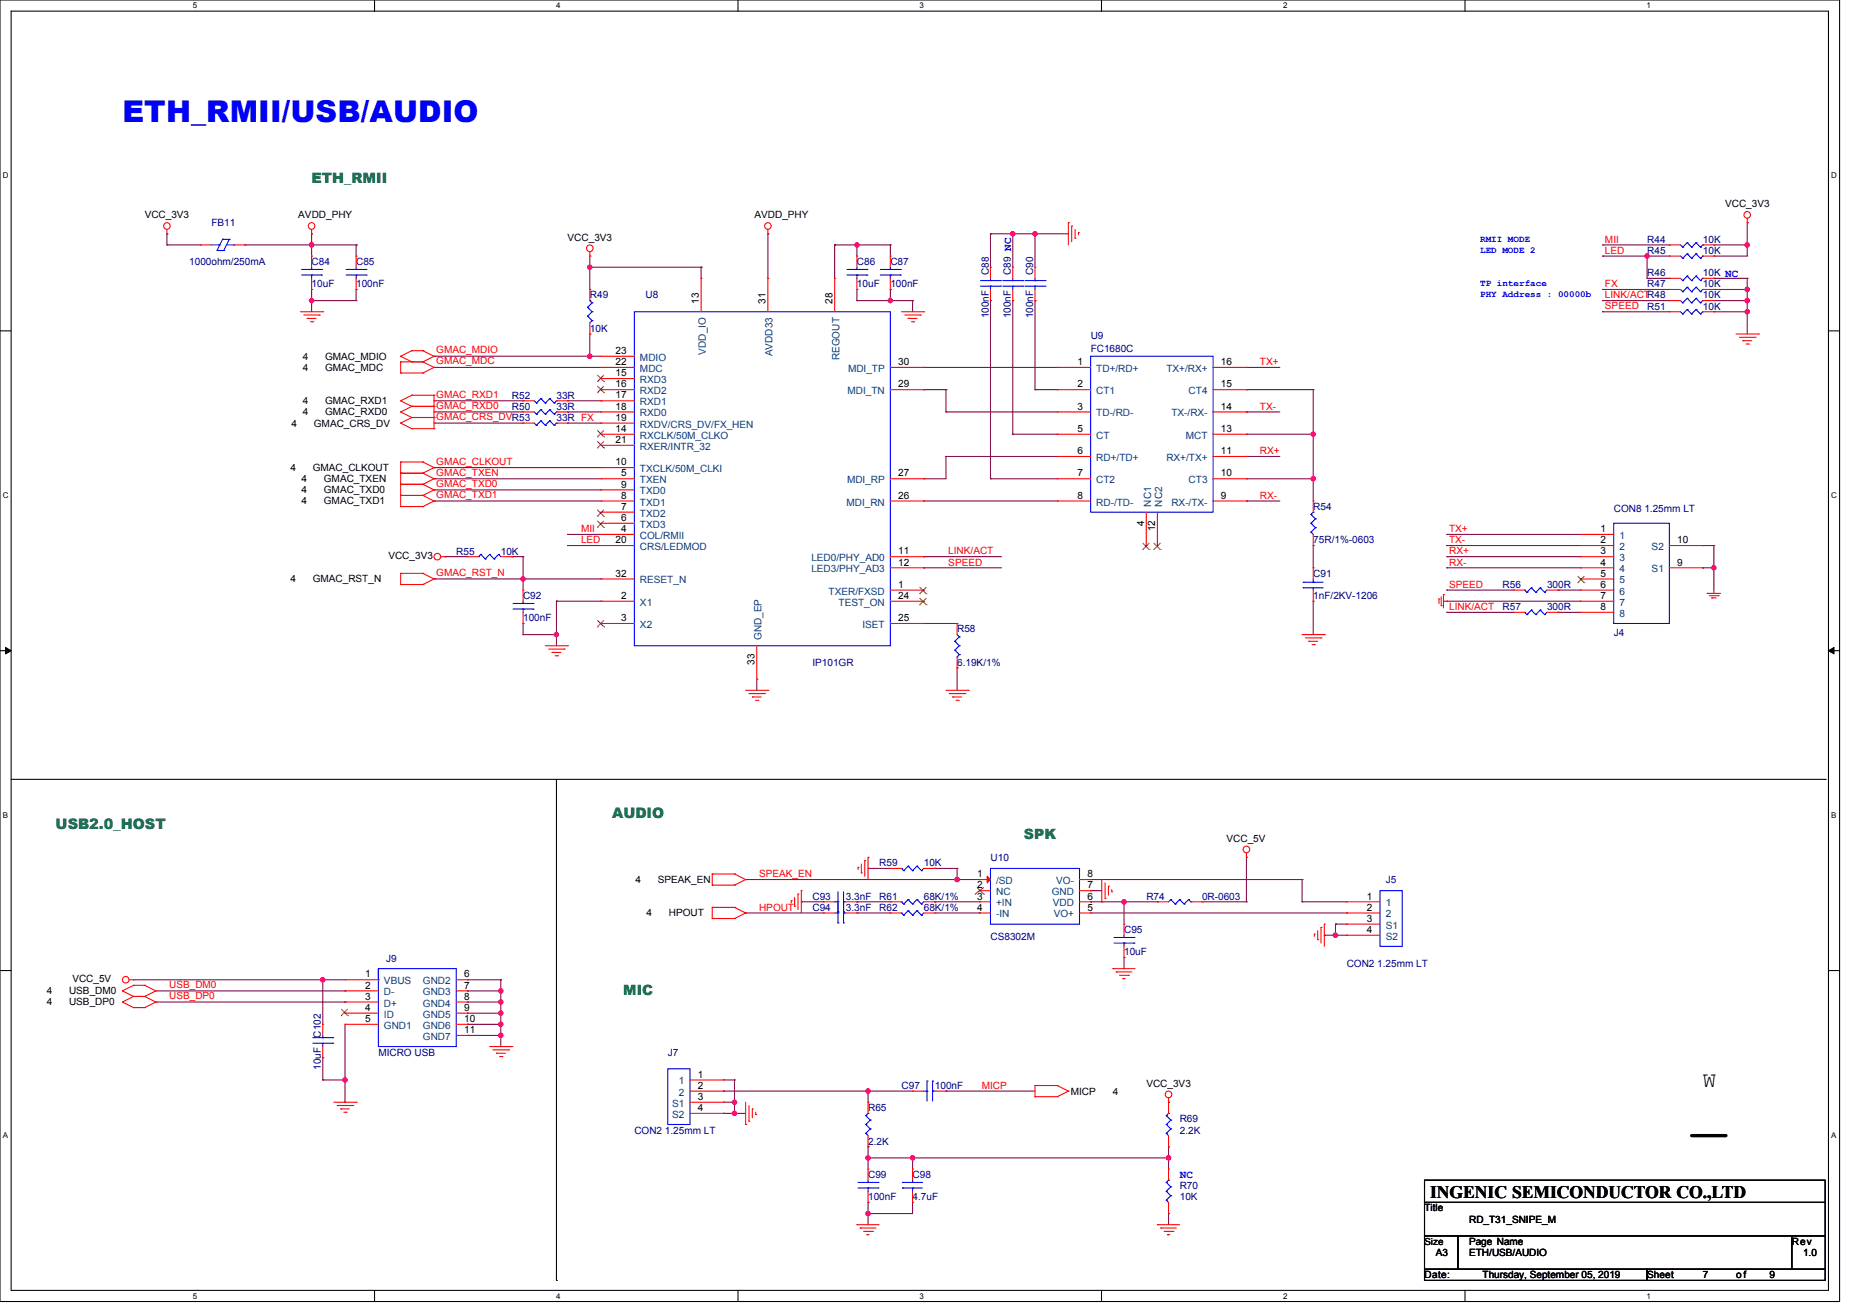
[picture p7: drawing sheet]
<svg xmlns="http://www.w3.org/2000/svg" width="297mm" height="210mm" viewBox="0 0 297 210" stroke-linecap="round" stroke-linejoin="round" font-family="sans-serif">
<path d="M0 0h293.9v207.8h-293.9zM1.8 1.8h290.3v204.3h-290.3z" fill="none" stroke="#000" stroke-width=".17"/>
<g fill="#fff">
<path d="M30.8 .2h.7v1.4h-.7z"/>
<path d="M30.8 206.2h.7v1.5h-.7z"/>
</g>
<path d="M59.8 0v1.8M59.8 206.1v1.7" fill="none" stroke="#000" stroke-width=".17"/>
<g fill="#fff">
<path d="M88.9 .2h.7v1.4h-.7z"/>
<path d="M88.9 206.2h.7v1.5h-.7z"/>
</g>
<path d="M117.9 0v1.8M117.9 206.1v1.7" fill="none" stroke="#000" stroke-width=".17"/>
<g fill="#fff">
<path d="M146.9 .2h.7v1.4h-.7z"/>
<path d="M146.9 206.2h.7v1.5h-.7z"/>
</g>
<path d="M176 0v1.8M176 206.1v1.7" fill="none" stroke="#000" stroke-width=".17"/>
<g fill="#fff">
<path d="M205 .2h.7v1.4h-.7z"/>
<path d="M205 206.2h.7v1.5h-.7z"/>
</g>
<path d="M234.1 0v1.8M234.1 206.1v1.7" fill="none" stroke="#000" stroke-width=".17"/>
<g fill="#fff">
<path d="M263.1 .2h.7v1.4h-.7z"/>
<path d="M263.1 206.2h.7v1.5h-.7z"/>
<path d="M.4 27.3h1v1.4h-1z"/>
<path d="M292.6 27.3h.9v1.4h-.9z"/>
<path d="M.4 78.4h1v1.4h-1z"/>
<path d="M292.6 78.4h.9v1.4h-.9z"/>
</g>
<path d="M0 52.8h1.8M292.1 52.8h1.8" fill="none" stroke="#000" stroke-width=".17"/>
<g fill="#fff">
<path d="M.4 129.4h.9v1.5h-.9z"/>
<path d="M292.6 129.4h.8v1.5h-.8z"/>
</g>
<path d="M0 103.9h1.8M292.1 103.9h1.8" fill="none" stroke="#000" stroke-width=".17"/>
<path d="M.9 103.4l.9 .5-.9 .5zM292.1 103.9l.9-.5v1z" fill="#000" stroke="#000" stroke-width=".16"/>
<g fill="#fff">
<path d="M.4 180.5h.9v1.4h-.9z"/>
<path d="M292.6 180.5h.8v1.4h-.8z"/>
</g>
<g fill="none" stroke="#000" stroke-width=".17">
<path d="M1.8 124.5h289.8M88.9 124.5v80M291.6 124.5h.1M0 155h1.8M292.1 155h1.8M227.6 188.5h64v3.5h-64zM227.6 192h64v5.4h-64zM227.6 197.4h5.3v5.3h-5.3zM232.9 197.4h53.4v5.3h-53.4zM286.3 197.4h5.3v5.3h-5.3zM88.9 204.5h.1M227.6 202.7h35.5v1.8h-35.5z"/>
<path d="M263.1 202.7h28.5v1.8h-28.5z"/>
</g>
<path d="M270.3 181.4h5.3" fill="none" stroke="#000" stroke-width=".53"/>
<circle cx="275.6" cy="181.4" r=".26" fill="#000"/>
<g fill="none" stroke="#800040" stroke-width=".17">
<path d="M26.7 39.1h.1M26.7 37.3h.1M26.7 39.1h5.3M26.7 37.3v1.8M39.1 39.1h.1M39.1 39.1h17.8M49.8 39.1h.1M49.8 37.3h.1M49.8 37.3v3.6M56.9 39.1h.1M56.9 39.1v1.8M122.7 37.3h.1"/>
<path d="M122.7 37.3v7.1M133.3 39.1h.1M133.3 39.1h8.9M133.3 39.1v5.3M136.9 39.1h.1M136.9 39.1v1.8M142.2 39.1h.1M142.2 39.1v1.8M158.2 37.3h.1M158.2 37.3v5.4M158.2 37.3h12.5M161.8 37.3h.1"/>
<path d="M161.8 37.3v5.4M165.4 37.3h.1M165.4 37.3v5.4M256 39.1h.1M256 39.1h10.7M273.8 39.1h.1M273.8 39.1h5.3M279.1 39.1h.1M279.1 35.6h.1M279.1 35.6v5.3h-5.3M49.8 46.2h.1M49.8 48h.1"/>
<path d="M49.8 48h7.1M49.8 46.2v3.6M56.9 46.2h.1M56.9 48h.1M56.9 46.2v1.8M69.3 56.9h.1M69.3 58.7h.1M69.3 58.7h26.7M69.3 56.9h26.7M94.2 53.3h.1M94.2 42.7h.1M94.2 56.9h.1"/>
<path d="M94.2 40.9h.1M94.2 40.9v5.3M94.2 53.3v3.6M94.2 42.7h17.8M112 42.7h.1M112 42.7v1.7M136.9 48h.1M136.9 46.2h.1M136.9 48h8.9M136.9 46.2v1.8M142.2 46.2h.1M142.2 48h.1"/>
<path d="M142.2 46.2v1.8M145.8 48h.1M145.8 48v1.8M147.6 58.7h.1M147.6 58.7h21.3M158.2 48h.1M158.2 48v28.5M161.8 48h.1M161.8 48v21.3M165.4 48h.1M165.4 48v14.2M199.1 58.7h.1"/>
<path d="M199.1 58.7h5.4M256 46.2h.1M256 48h.1M256 49.8h.1M256 40.9h.1M256 48h10.7M256 46.2h10.7M256 49.8h10.7M256 40.9h10.7M263.1 40.9h.1M263.1 44.4h.1M263.1 44.4h3.6"/>
<path d="M263.1 40.9v3.5M273.8 46.2h.1M273.8 48h.1M273.8 49.8h.1M273.8 40.9h.1M273.8 44.4h.1M273.8 48h5.3M273.8 46.2h5.3M273.8 49.8h5.3M273.8 44.4h5.3M279.1 44.4h.1M279.1 49.8h.1"/>
<path d="M279.1 46.2h.1M279.1 48h.1M279.1 44.4v8.9M69.3 74.7h.1M69.3 65.8h.1M69.3 67.6h.1M69.3 64h.1M69.3 76.5h.1M69.3 78.2h.1M69.3 74.7h26.7M69.3 65.8h14.3M69.3 67.6h14.3"/>
<path d="M69.3 64h14.3M69.3 76.5h26.7M69.3 78.2h26.7M90.7 64h.1M90.7 65.8h.1M90.7 67.6h.1M90.7 65.8h5.3M90.7 67.6h5.3M90.7 64h5.3M147.6 62.2h.1M147.6 76.5h.1M147.6 62.2h3.5"/>
<path d="M151.1 62.2h.1M151.1 65.8h.1M151.1 72.9h.1M151.1 65.8h17.8M151.1 62.2v3.6M151.1 72.9v3.6h-3.5M151.1 72.9h17.8M158.2 76.5h.1M158.2 76.5h10.7M161.8 69.3h.1M161.8 69.3h7.1M165.4 62.2h.1"/>
<path d="M165.4 62.2h3.5M199.1 62.2h.1M199.1 76.5h.1M199.1 69.3h.1M199.1 65.8h.1M199.1 72.9h.1M199.1 62.2h10.7M199.1 65.8h5.4M199.1 76.5h10.7M199.1 69.3h10.7M199.1 72.9h5.4M209.8 62.2h.1"/>
<path d="M209.8 69.3h.1M209.8 76.5h.1M209.8 62.2v17.8M69.3 80h.1M69.3 92.5h.1M69.3 80h26.7M69.3 92.5h26.7M71.1 88.9h.1M71.1 88.9h3.6M81.8 88.9h.1M81.8 88.9h1.8M83.6 92.5h.1"/>
<path d="M83.6 99.6h.1M83.6 88.9h.1M83.6 88.9v5.3M83.6 99.6v1.7M88.9 96h.1M88.9 96h7.1M88.9 96v7.1M90.7 85.3h.1M90.7 87.1h.1M90.7 87.1h5.3M90.7 85.3h5.3M147.6 80h.1"/>
<path d="M147.6 88.9h.1M147.6 90.7h.1M147.6 99.6h.1M147.6 90.7h12.4M147.6 88.9h12.4M147.6 80h21.3M147.6 99.6h5.3M199.1 80h.1M199.1 80h5.4M209.8 87.1h.1M209.8 96h.1M209.8 87.1v3.6"/>
<path d="M209.8 96v5.3M231.1 85.3h.1M231.1 87.1h.1M231.1 88.9h.1M231.1 90.7h.1M231.1 94.2h.1M231.1 96h.1M231.1 97.8h.1M231.1 87.1h21.4M231.1 90.7h21.4M231.1 85.3h21.4M231.1 88.9h21.4"/>
<path d="M231.1 94.2h10.7M231.1 96h21.4M231.1 97.8h10.7M248.9 94.2h.1M248.9 97.8h.1M248.9 94.2h3.6M248.9 97.8h3.6M272 87.1h.1M272 90.7h.1M272 87.1h1.8M272 90.7h1.8M273.8 90.7h.1"/>
<path d="M273.8 87.1h.1M273.8 87.1v7.1M83.6 101.3h.1M83.6 101.3h5.3M88.9 101.3h.1M120.9 108.5h.1M120.9 108.5v1.7M152.9 106.7h.1M152.9 106.7v3.5M138.7 138.7h.1M138.7 138.7h3.5M149.4 138.7h.1"/>
<path d="M149.4 138.7h3.5M152.9 138.7h.1M152.9 138.7v1.8M199.1 136.9h.1M199.1 136.9v7.1M21.3 156.5h33.8M24.9 158.2h30.2M51.6 156.5h.1M51.6 156.5v7.1M55.1 158.2h.1M74.7 156.5h.1M74.7 158.2h.1"/>
<path d="M74.7 158.2h5.3M74.7 156.5h5.3M80 156.5h.1M80 158.2h.1M80 156.5v10.6M119.1 140.5h.1M119.1 145.8h.1M119.1 145.8h12.5M119.1 140.5h37.4M128 144h.1M128 144h3.6M136.9 145.8h.1"/>
<path d="M136.9 144h.1M136.9 145.8h5.3M136.9 144h5.3M149.4 144h.1M149.4 145.8h7.1M149.4 144h7.1M152.9 140.5h.1M156.5 145.8h.1M174.2 140.5h.1M174.2 142.2h.1M174.2 144h.1M174.2 145.8h40.9"/>
<path d="M174.2 140.5h33.8M174.2 142.2h1.8M174.2 144h10.7M179.6 144h.1M179.6 152.9h.1M179.6 144v3.6M179.6 152.9v1.8M184.9 144h.1M192 144h7.1M199.1 144h.1M208 140.5h.1M208 144h.1"/>
<path d="M208 144h7.1M208 140.5v3.5M211.6 149.4h.1M211.6 149.4h3.5M213.4 147.6h.1M213.4 149.4h.1M213.4 147.6v1.8M213.4 147.6h1.7M215.1 145.8h.1M24.9 160h30.2M51.6 172.5h.1M51.6 168.9h.1"/>
<path d="M51.6 168.9v3.6M51.6 172.5h3.5M55.1 160h.1M55.1 172.5h.1M55.1 176h.1M55.1 163.6v12.4M74.7 160h.1M74.7 161.8h.1M74.7 163.6h.1M74.7 165.4h.1M74.7 160h5.3M74.7 161.8h5.3"/>
<path d="M74.7 163.6h5.3M74.7 165.4h5.3M80 165.4h.1M80 160h.1M80 161.8h.1M80 163.6h.1M115.6 174.2h.1M115.6 176h.1M115.6 177.8h.1M115.6 174.2h30.2M115.6 176h1.7M115.6 177.8h3.5"/>
<path d="M115.6 172.5h1.7M117.3 177.8h.1M117.3 176h.1M117.3 172.5h.1M117.3 172.5v5.3M138.7 174.2h.1M138.7 174.2v1.8M151.1 174.2h.1M151.1 174.2h14.3M138.7 183.1h.1M138.7 192h.1M138.7 193.8h.1"/>
<path d="M138.7 184.9h.1M138.7 183.1v3.6M138.7 192v3.6M138.7 184.9h48M145.8 192h.1M145.8 184.9h.1M145.8 184.9v1.8M145.8 192v1.8h-7.1M186.7 193.8h.1M186.7 183.1h.1M186.7 184.9h.1M186.7 183.1v3.6"/>
<path d="M186.7 193.8v1.8"/>
</g>
<g fill="#f0f" stroke="#f0f" stroke-width=".17">
<circle cx="273.8" cy="90.7" r=".35"/>
<circle cx="136.9" cy="39.1" r=".35"/>
<circle cx="142.2" cy="48" r=".35"/>
<circle cx="94.2" cy="56.9" r=".35"/>
<circle cx="165.3" cy="37.3" r=".35"/>
<circle cx="94.2" cy="42.7" r=".35"/>
<circle cx="161.8" cy="37.3" r=".35"/>
<circle cx="49.8" cy="39.1" r=".35"/>
<circle cx="49.8" cy="48" r=".35"/>
<circle cx="83.6" cy="92.5" r=".35"/>
<circle cx="209.8" cy="69.3" r=".35"/>
<circle cx="88.9" cy="101.3" r=".35"/>
<circle cx="279.1" cy="39.1" r=".35"/>
<circle cx="279.1" cy="46.2" r=".35"/>
<circle cx="279.1" cy="48" r=".35"/>
<circle cx="279.1" cy="49.8" r=".35"/>
<circle cx="263.1" cy="40.9" r=".35"/>
<circle cx="209.8" cy="76.4" r=".35"/>
<circle cx="80" cy="158.2" r=".35"/>
<circle cx="80" cy="160" r=".35"/>
<circle cx="80" cy="161.8" r=".35"/>
<circle cx="80" cy="163.6" r=".35"/>
<circle cx="80" cy="165.3" r=".35"/>
<circle cx="55.1" cy="172.5" r=".35"/>
<circle cx="213.4" cy="149.3" r=".35"/>
<circle cx="152.9" cy="140.5" r=".35"/>
<circle cx="179.6" cy="144" r=".35"/>
<circle cx="138.7" cy="174.2" r=".35"/>
<circle cx="138.7" cy="184.9" r=".35"/>
<circle cx="117.3" cy="177.8" r=".35"/>
<circle cx="51.6" cy="156.5" r=".35"/>
<circle cx="138.7" cy="193.8" r=".35"/>
<circle cx="186.7" cy="184.9" r=".35"/>
<circle cx="145.8" cy="184.9" r=".35"/>
<circle cx="117.3" cy="176" r=".35"/>
</g>
<g fill="none" stroke="#f00" stroke-width=".17">
<path d="M26.7 37.3h.1M26.7 36.6v.7M32 39.1h.1M32 39.1h1.8M37.3 39.1h1.8M39.1 39.1h.1M49.8 37.3h.1M49.8 36.6v.7M122.7 37.3h.1M122.7 36.6v.7M170.7 35.6h.1M170.7 35.6v3.5"/>
<path d="M171.2 36.1h.1M171.2 36.1v2.5M171.8 38h.1M171.8 36.6v1.4M172.3 37.2h.1M172.3 37.2v.3M266.7 39.1h.1M266.7 39.1h1.8M272 39.1h1.8M273.8 39.1h.1M279.1 35.6h.1M279.1 34.9v.7"/>
<path d="M48 49.8h3.6M48.5 50.3h2.5M49.1 50.9h.1M49.1 50.9h1.4M49.6 51.4h.4M49.8 40.9h.1M49.8 46.2h.1M49.8 40.9v1.8M49.8 44.4v1.8M50 51.4h.1M51 50.3h.1M51.6 49.8h.1"/>
<path d="M56.9 40.9h.1M56.9 46.2h.1M56.9 40.9v1.8M56.9 44.4v1.8M64 59.6h.1M64 57.8h.1M64 56.9h.1M64 57.8h3.6M64 59.6h3.6M64 57.8v1.8M64 56.9l1.8 .9M65.8 56h.1"/>
<path d="M65.8 57.8h.1M65.8 56l-1.8 .9M65.8 56h1.8M67.6 57.8h.1M67.6 59.6h.1M67.6 56h.1M67.6 57.8l1.7 .9M67.6 56l1.7 .9M69.3 58.7h.1M69.3 56.9h.1M69.3 58.7l-1.7 .9M69.3 56.9l-1.7 .9"/>
<path d="M94.2 40.9h.1M94.2 53.3h.1M94.2 46.2h.1M94.2 40.2v.7M94.2 46.2v1.8M94.2 51.6v1.7M96 56.9h.1M96 58.7h.1M96 58.7h5.3M96 56.9h5.3M112 44.4h.1M112 44.4v5.4"/>
<path d="M122.7 44.4h.1M122.7 44.4v5.4M133.3 44.4h.1M133.3 44.4v5.4M136.9 40.9h.1M136.9 46.2h.1M136.9 40.9v1.8M136.9 44.4v1.8M142.2 40.9h.1M142.2 46.2h.1M142.2 40.9v1.8M142.2 44.4v1.8"/>
<path d="M142.2 58.7h5.4M144 49.8h3.6M144.5 50.3h2.5M145.1 50.9h.1M145.1 50.9h1.4M145.6 51.4h.4M146 51.4h.1M147 50.3h.1M147.6 49.8h.1M147.6 58.7h.1M158.2 42.7h.1M158.2 48h.1"/>
<path d="M158.2 42.7v1.7M158.2 46.2v1.8M161.8 42.7h.1M161.8 48h.1M161.8 42.7v1.7M161.8 46.2v1.8M165.4 42.7h.1M165.4 48h.1M165.4 42.7v1.7M165.4 46.2v1.8M168.9 58.7h.1M168.9 58.7h5.3"/>
<path d="M193.8 58.7h5.3M199.1 58.7h.1M266.7 48h.1M266.7 40.9h.1M266.7 49.8h.1M266.7 44.4h.1M266.7 46.2h.1M266.7 49.8h1.8M266.7 48h1.8M266.7 40.9h1.8M266.7 44.4h1.8M266.7 46.2h1.8"/>
<path d="M272 49.8h1.8M272 48h1.8M272 40.9h1.8M272 44.4h1.8M272 46.2h1.8M273.8 48h.1M273.8 40.9h.1M273.8 49.8h.1M273.8 44.4h.1M273.8 46.2h.1M277.4 53.3h3.5M277.9 53.9h2.5"/>
<path d="M278.4 54.4h.1M278.4 54.4h1.5M279 54.9h.3M279.3 54.9h.1M280.4 53.9h.1M280.9 53.3h.1M64 75.6h.1M64 73.8h.1M64 77.3h.1M64 79.1h.1M64 64h.1M64 65.8h.1"/>
<path d="M64 67.6h.1M64 73.8v7.1M64 73.8h3.6M64 75.6h3.6M64 77.3h3.6M64 79.1h3.6M64 64l1.8 .9M64 65.8l1.8 .9M64 67.6l1.8 .9M65.8 63.1h.1M65.8 64.9h.1M65.8 66.7h.1"/>
<path d="M65.8 68.5h.1M65.8 63.1l-1.8 .9M65.8 63.1h3.5M65.8 64.9h3.5M65.8 64.9l-1.8 .9M65.8 66.7h3.5M65.8 66.7l-1.8 .9M65.8 68.5h3.5M67.6 73.8h.1M67.6 75.6h.1M67.6 77.3h.1M67.6 79.1h.1"/>
<path d="M67.6 73.8l1.7 .9M67.6 75.6l1.7 .9M67.6 77.3l1.7 .9M67.6 79.1l1.7 .9M69.3 74.7h.1M69.3 76.5h.1M69.3 78.2h.1M69.3 63.1h.1M69.3 64.9h.1M69.3 66.7h.1M69.3 68.5h.1M69.3 74.7l-1.7 .9"/>
<path d="M69.3 76.5l-1.7 .8M69.3 78.2l-1.7 .9M69.3 63.1v5.4M83.6 64h.1M83.6 67.6h.1M83.6 65.8h.1M83.6 64h1.7M83.6 65.8h1.7M83.6 67.6h1.7M88.9 64h1.8M88.9 65.8h1.8M88.9 67.6h1.8"/>
<path d="M90.7 64h.1M90.7 67.6h.1M90.7 65.8h.1M96 69.3h.1M96 60.5h.1M96 62.2h.1M96 64h.1M96 65.8h.1M96 71.1h.1M96 74.7h.1M96 76.5h.1M96 78.2h.1"/>
<path d="M96 67.6h.1M96 64h5.3M96 62.2h5.3M96 65.8h5.3M96 69.3h5.3M96 76.5h5.3M96 67.6h5.3M96 60.5h5.3M96 71.1h5.3M96 74.7h5.3M96 78.2h5.3M142.2 62.2h5.4"/>
<path d="M142.2 76.5h5.4M147.6 62.2h.1M147.6 76.5h.1M168.9 62.2h.1M168.9 65.8h.1M168.9 69.3h.1M168.9 72.9h.1M168.9 76.5h.1M168.9 62.2h5.3M168.9 65.8h5.3M168.9 69.3h5.3M168.9 72.9h5.3"/>
<path d="M168.9 76.5h5.3M193.8 62.2h5.3M193.8 65.8h5.3M193.8 69.3h5.3M193.8 72.9h5.3M193.8 76.5h5.3M199.1 76.5h.1M199.1 72.9h.1M199.1 69.3h.1M199.1 65.8h.1M199.1 62.2h.1M64 80.9h.1"/>
<path d="M64 93.3h.1M64 91.6h.1M64 91.6v1.7M64 80.9h3.6M64 91.6h3.6M64 93.3h3.6M67.6 80.9h.1M67.6 91.6h.1M67.6 93.3h.1M67.6 91.6l1.7 .9M69.3 80h.1M69.3 92.5h.1"/>
<path d="M69.3 80l-1.7 .9M69.3 92.5l-1.7 .8M70.4 88.9h.7M71.1 88.9h.1M74.7 88.9h.1M74.7 88.9h1.8M80 88.9h1.8M81.8 88.9h.1M83.6 94.2h.1M83.6 99.6h.1M83.6 94.2v1.8M83.6 97.8v1.8"/>
<path d="M96 99.6h.1M96 96h.1M96 87.1h.1M96 85.3h.1M96 92.5h.1M96 80h.1M96 81.8h.1M96 83.6h.1M96 96h5.3M96 87.1h5.3M96 92.5h5.3M96 85.3h5.3"/>
<path d="M96 80h5.3M96 99.6h5.3M96 81.8h5.3M96 83.6h5.3M142.2 96h5.4M142.2 88.9h5.4M142.2 94.2h5.4M142.2 90.7h5.4M142.2 80h5.4M142.2 99.6h5.4M147.6 90.7h.1M147.6 88.9h.1"/>
<path d="M147.6 94.2h.1M147.6 96h.1M147.6 80h.1M147.6 99.6h.1M152.9 99.6h.1M152.9 99.6v1.7M168.9 80h.1M168.9 80h5.3M183.1 87.1h.1M183.1 81.8v5.3M184.9 87.1h.1M184.9 81.8v5.3"/>
<path d="M193.8 80h5.3M199.1 80h.1M209.8 96h.1M209.8 90.7h.1M209.8 87.1h.1M209.8 80h.1M209.8 80v1.8M209.8 85.3v1.8M209.8 90.7v1.8M209.8 94.2v1.8M229.9 95.7h.1M229.9 95.7v.7"/>
<path d="M230.3 96.7h.1M230.3 95.3v1.4M230.6 96h.1M230.6 94.9h.1M230.6 96h.5M230.6 94.9v2.2M241.8 94.2h.1M241.8 97.8h.1M241.8 94.2h1.8M241.8 97.8h1.8M247.1 94.2h1.8M247.1 97.8h1.8"/>
<path d="M248.9 94.2h.1M248.9 97.8h.1M252.5 87.1h.1M252.5 88.9h.1M252.5 90.7h.1M252.5 92.5h.1M252.5 85.3h.1M252.5 94.2h.1M252.5 96h.1M252.5 97.8h.1M252.5 96h5.3M252.5 88.9h5.3"/>
<path d="M252.5 94.2h5.3M252.5 87.1h5.3M252.5 90.7h5.3M252.5 92.5h5.3M252.5 85.3h5.3M252.5 97.8h5.3M266.7 87.1h5.3M266.7 90.7h5.3M272 90.7h.1M272 87.1h.1M272.7 94.8h.1M272.7 94.8h2.2"/>
<path d="M273.1 95.1h1.4M273.5 95.5h.1M273.5 95.5h.7M273.8 94.8h.1M273.8 94.2v.6M274.5 95.1h.1M87.1 103.1h3.6M87.7 103.7h2.4M88.2 104.2h.1M88.2 104.2h1.4M88.7 104.7h.4M89.1 104.7h.1"/>
<path d="M90.1 103.7h.1M90.7 103.1h.1M119.1 110.2h3.6M119.7 110.8h2.5M120.2 111.3h.1M120.2 111.3h1.4M120.7 111.8h.4M120.9 108.5h.1M120.9 103.1v5.4M121.1 111.8h.1M122.2 110.8h.1M122.7 110.2h.1"/>
<path d="M151.1 110.2h3.6M151.7 110.8h2.5M152.2 111.3h.1M152.2 111.3h1.4M152.7 111.8h.4M152.9 106.7h.1M152.9 104.9v1.8M153.1 111.8h.1M154.2 110.8h.1M154.7 110.2h.1M208 101.3h3.6M208.6 101.9h2.5"/>
<path d="M209.1 102.4h.1M209.1 102.4h1.4M209.6 102.9h.4M210 102.9h.1M211.1 101.9h.1M211.6 101.3h.1M113.8 139.6h.1M113.8 139.6v1.8M113.8 139.6h3.5M117.3 139.6h.1M117.3 139.6l1.8 .9M137.1 138.5h.1"/>
<path d="M137.1 138.5v.4M137.6 139.4h.1M137.6 138v1.4M138.2 137.4h.1M138.2 137.4v2.5M138.7 136.9h.1M138.7 136.9v3.6M142.2 138.7h.1M142.2 138.7h1.8M147.6 138.7h1.8M149.4 138.7h.1M199.1 136.9h.1"/>
<path d="M199.1 136.2v.7M19.6 158.2h.1M19.6 158.2l1.7 .9M20.6 156.5h.7M21.3 157.4h.1M21.3 159.1h.1M21.3 156.5h.1M21.3 157.4l-1.7 .8M21.3 157.4h1.8M21.3 159.1h1.8M21.3 159.1l-1.7 .9M23.1 157.4h.1"/>
<path d="M23.1 159.1h.1M23.1 157.4l1.8 .8M23.1 159.1l1.8 .9M24.9 158.2h.1M24.9 158.2l-1.8 .9M55.1 156.5h.1M55.1 158.2h.1M55.1 156.5h5.4M55.1 158.2h5.4M72.9 156.5h1.8M72.9 158.2h1.8M74.7 156.5h.1"/>
<path d="M74.7 158.2h.1M113.8 146.7h.1M113.8 144.9h.1M113.8 141.4h.1M113.8 144.9h3.5M113.8 146.7h3.5M113.8 144.9v1.8M113.8 141.4h3.5M117.3 144.9h.1M117.3 146.7h.1M117.3 141.4h.1M117.3 144.9l1.8 .9"/>
<path d="M119.1 145.8h.1M119.1 140.5h.1M119.1 145.8l-1.8 .9M119.1 140.5l-1.8 .9M126.4 143.8h.1M126.4 143.8v.4M126.9 144.7h.1M126.9 143.3v1.4M127.5 142.8h.1M127.5 142.8v2.5M128 142.2h.1M128 142.2v3.6"/>
<path d="M131.6 144h.1M131.6 145.8h.1M131.6 144h1.7M131.6 145.8h1.7M135.1 144h1.8M135.1 145.8h1.8M136.9 144h.1M136.9 145.8h.1M142.2 144h.1M142.2 145.8h.1M142.2 144h1.8M142.2 145.8h1.8"/>
<path d="M147.6 144h1.8M147.6 145.8h1.8M149.4 144h.1M149.4 145.8h.1M156.5 140.5h.1M156.5 142.2h.1M156.5 144h.1M156.5 145.8h.1M156.5 144h1.7M156.5 145.8h1.7M156.5 140.5h1.7M156.5 142.2h1.7"/>
<path d="M172.5 144h1.7M172.5 145.8h1.7M172.5 140.5h1.7M172.5 142.2h1.7M174.2 145.8h.1M174.2 144h.1M174.2 142.2h.1M174.2 140.5h.1M176 144h.1M176 140.5v3.5M176.6 143.5h.1M176.6 141v2.5"/>
<path d="M177.1 141.5h.1M177.1 141.5v1.4M177.6 142.4h.1M177.6 142.1v.3M177.8 154.7h.1M177.8 154.7h3.6M178.3 155.2h.1M178.3 155.2h2.5M178.9 155.8h1.4M179.4 156.3h.1M179.4 156.3h.4M179.6 147.6h.1"/>
<path d="M179.6 152.9h.1M179.6 147.6v1.8M179.6 151.1v1.8M180.3 155.8h.1M184.9 144h.1M184.9 144h1.8M190.2 144h1.8M192 144h.1M210 149.2h.1M210 149.2v.3M210.5 150.1h.1M210.5 148.6v1.5"/>
<path d="M211.1 148.1h.1M211.1 148.1v2.5M211.6 147.6h.1M211.6 147.6v3.5M215.1 144h.1M215.1 145.8h.1M215.1 147.6h.1M215.1 149.4h.1M215.1 144h5.4M215.1 145.8h5.4M215.1 147.6h5.4M215.1 149.4h5.4"/>
<path d="M19.6 160h.1M19.6 160l1.7 .9M21.3 160.9h.1M21.3 160.9h1.8M23.1 160.9h.1M24.9 160h.1M24.9 160l-1.8 .9M51.6 163.6h.1M51.6 168.9h.1M51.6 163.6v1.8M51.6 167.1v1.8M53.3 176h3.6"/>
<path d="M53.9 176.6h2.5M54.4 177.1h.1M54.4 177.1h1.4M54.9 177.6h.4M55.1 160h.1M55.1 161.8h.1M55.1 163.6h.1M55.1 160h5.4M55.1 161.8h5.4M55.1 163.6h5.4M55.3 177.6h.1M56.4 176.6h.1"/>
<path d="M56.9 176h.1M72.9 160h1.8M72.9 161.8h1.8M72.9 163.6h1.8M72.9 165.4h1.8M74.7 160h.1M74.7 161.8h.1M74.7 163.6h.1M74.7 165.4h.1M78.2 167.1h3.6M78.8 167.7h2.5M79.3 168.2h.1"/>
<path d="M79.3 168.2h1.4M79.8 168.7h.4M80.2 168.7h.1M81.3 167.7h.1M81.8 167.1h.1M110.2 176h5.4M110.2 174.2h5.4M110.2 172.5h5.4M110.2 177.8h5.4M115.6 172.5h.1M115.6 174.2h.1M115.6 176h.1"/>
<path d="M115.6 177.8h.1M119.1 179.6h.1M119.1 176v3.6M119.7 179h.1M119.7 176.6v2.4M120.2 177.1h.1M120.2 177.1v1.4M120.7 178h.1M120.7 177.6v.4M138.7 176h.1M138.7 176v1.8M145.8 174.2h.1"/>
<path d="M145.8 174.2h1.8M149.4 174.2h1.7M151.1 174.2h.1M165.4 175.1h.1M165.4 173.4h.1M165.4 173.4h3.5M165.4 175.1h3.5M165.4 173.4v1.7M168.9 173.4h.1M168.9 175.1h.1M168.9 173.4l1.8 .8M170.7 174.2h.1"/>
<path d="M170.7 174.2l-1.8 .9M186.7 176h.1M186.7 175.3v2.5M136.9 195.6h.1M136.9 195.6h3.6M137.4 196.1h.1M137.4 196.1h2.5M138 196.6h1.4M138.5 197.2h.1M138.5 197.2h.4M138.7 183.1h.1M138.7 186.7h.1"/>
<path d="M138.7 192h.1M138.7 181.4v1.7M138.7 186.7v1.8M138.7 190.2v1.8M139.4 196.6h.1M145.8 186.7h.1M145.8 192h.1M145.8 186.7v1.8M145.8 190.2v1.8M184.9 195.6h.1M184.9 195.6h3.6M185.4 196.1h.1"/>
<path d="M185.4 196.1h2.5M186 196.6h1.4M186.5 197.2h.1M186.5 197.2h.4M186.7 193.8h.1M186.7 186.7h.1M186.7 183.1h.1M186.7 181.4v1.7M186.7 186.7v1.8M186.7 192v1.8M187.4 196.6h.1"/>
<circle cx="26.7" cy="36.1" r=".53"/>
<circle cx="49.8" cy="36.1" r=".53"/>
<circle cx="94.2" cy="39.6" r=".53"/>
<circle cx="122.7" cy="36.1" r=".53"/>
<circle cx="279.1" cy="34.3" r=".53"/>
<circle cx="69.9" cy="88.9" r=".53"/>
<circle cx="199.1" cy="135.7" r=".53"/>
<circle cx="20.1" cy="156.5" r=".53"/>
<circle cx="186.7" cy="174.8" r=".53"/>
</g>
<g fill="none" stroke="#00f" stroke-width=".17">
<path d="M33.8 39.1h1.2M35 39.1h.1M35.6 38.2h.1M35.6 38.2l-.9 1.8h1M35.6 38.2h1M36.3 39.1h1M36.6 38.2h.1M36.6 38.2l-.9 1.8M37.3 39.1h.1M268.5 39.1l.3 .4M268.8 39.5h.1M269.5 38.8h.1"/>
<path d="M269.5 38.8l-.7 .7M269.5 38.8l.8 .7M270.3 39.5h.1M271 38.8h.1M271 38.8l-.7 .7M271 38.8l.7 .7M271.7 39.5h.1M272 39.1h.1M272 39.1l-.3 .4M35.7 40h.1M48.2 43.9h3.2M48.2 43h3.2"/>
<path d="M49.8 43h.1M49.8 43.9h.1M49.8 42.7v.3M49.8 43.9v.5M51.4 43.9h.1M51.4 43h.1M55.3 43.9h3.2M55.3 43h3.2M56.9 43h.1M56.9 43.9h.1M56.9 42.7v.3M56.9 43.9v.5"/>
<path d="M58.5 43.9h.1M58.5 43h.1M93.9 50.5h.1M93.9 49.1h.1M93.9 50.5l.7 .7M93.9 49.1l.7 .7M94.2 48h.1M94.2 48l.4 .4M94.6 51.2h.1M94.6 49.8h.1M94.6 48.4h.1M94.6 51.2l-.4 .4"/>
<path d="M94.6 49.8l-.7 .7M94.6 48.4l-.7 .7M101.3 49.8h40.9v53.3h-40.9zM135.3 43.9h3.2M135.3 43h3.2M136.9 43h.1M136.9 43.9h.1M136.9 42.7v.3M136.9 43.9v.5M138.5 43.9h.1M138.5 43h.1M140.6 43.9h3.2"/>
<path d="M140.6 43h3.2M142.2 43h.1M142.2 43.9h.1M142.2 42.7v.3M142.2 43.9v.5M143.8 43.9h.1M143.8 43h.1M156.6 45.7h3.2M156.6 44.8h3.2M158.2 44.8h.1M158.2 45.7h.1M158.2 44.4v.4"/>
<path d="M158.2 45.7v.5M159.8 45.7h.1M159.8 44.8h.1M160.2 45.7h3.2M160.2 44.8h3.2M161.8 44.8h.1M161.8 45.7h.1M161.8 44.4v.4M161.8 45.7v.5M163.4 45.7h.1M163.4 44.8h.1M163.8 45.7h3.2"/>
<path d="M163.8 44.8h3.2M165.4 44.8h.1M165.4 45.7h.1M165.4 44.4v.4M165.4 45.7v.5M167 45.7h.1M167 44.8h.1M174.2 56.9h19.6v24.9h-19.6zM268.5 48l.3 .4M268.5 40.9l.3 .4M268.5 49.8l.3 .3M268.5 44.4l.3 .4"/>
<path d="M268.5 46.2l.3 .4M268.8 48.4h.1M268.8 41.3h.1M268.8 50.1h.1M268.8 44.8h.1M268.8 46.6h.1M269.5 47.6h.1M269.5 40.5h.1M269.5 49.4h.1M269.5 44.1h.1M269.5 45.9h.1M269.5 47.6l-.7 .8"/>
<path d="M269.5 47.6l.8 .8M269.5 40.5l-.7 .8M269.5 40.5l.8 .8M269.5 49.4l-.7 .7M269.5 49.4l.8 .7M269.5 44.1l-.7 .7M269.5 44.1l.8 .7M269.5 45.9l-.7 .7M269.5 45.9l.8 .7M270.3 48.4h.1M270.3 41.3h.1M270.3 50.1h.1"/>
<path d="M270.3 44.8h.1M270.3 46.6h.1M271 47.6h.1M271 40.5h.1M271 49.4h.1M271 44.1h.1M271 45.9h.1M271 47.6l-.7 .8M271 47.6l.7 .8M271 40.5l-.7 .8M271 40.5l.7 .8M271 49.4l-.7 .7"/>
<path d="M271 49.4l.7 .7M271 44.1l-.7 .7M271 44.1l.7 .7M271 45.9l-.7 .7M271 45.9l.7 .7M271.7 48.4h.1M271.7 41.3h.1M271.7 50.1h.1M271.7 44.8h.1M271.7 46.6h.1M272 48h.1M272 40.9h.1"/>
<path d="M272 49.8h.1M272 44.4h.1M272 46.2h.1M272 48l-.3 .4M272 40.9l-.3 .4M272 49.8l-.3 .3M272 44.4l-.3 .4M272 46.2l-.3 .4M85.3 64l.4 .4M85.3 67.6l.4 .3M85.3 65.8l.4 .3M85.7 64.4h.1"/>
<path d="M85.7 67.9h.1M85.7 66.1h.1M86.4 63.6h.1M86.4 67.2h.1M86.4 65.4h.1M86.4 63.6l-.7 .8M86.4 63.6l.7 .8M86.4 67.2l-.7 .7M86.4 67.2l.7 .7M86.4 65.4l-.7 .7M86.4 65.4l.7 .7M87.1 64.4h.1"/>
<path d="M87.1 67.9h.1M87.1 66.1h.1M87.8 63.6h.1M87.8 67.2h.1M87.8 65.4h.1M87.8 63.6l-.7 .8M87.8 63.6l.7 .8M87.8 67.2l-.7 .7M87.8 67.2l.7 .7M87.8 65.4l-.7 .7M87.8 65.4l.7 .7M88.5 64.4h.1"/>
<path d="M88.5 67.9h.1M88.5 66.1h.1M88.9 64h.1M88.9 67.6h.1M88.9 65.8h.1M88.9 64l-.4 .4M88.9 67.6l-.4 .3M88.9 65.8l-.4 .3M76.5 88.9h.1M76.8 88.5h.1M76.8 88.5l.7 .8M76.8 88.5l-.3 .4"/>
<path d="M77.5 89.3h.1M78.2 88.5h.1M78.2 88.5l.7 .8M78.2 88.5l-.7 .8M78.9 89.3h.1M79.7 88.5h.1M79.7 88.5l.3 .4M79.7 88.5l-.8 .8M82 97.3h3.2M82 96.4h3.2M83.6 96.4h.1M83.6 97.3h.1"/>
<path d="M83.6 96v.4M83.6 97.3v.5M85.2 97.3h.1M85.2 96.4h.1M208.2 93h.1M208.2 93.9h.1M208.2 93h3.2M208.2 93.9h3.2M209.4 85h.1M209.4 83.6h.1M209.4 82.1h.1M209.4 85l.4 .3"/>
<path d="M209.4 83.6l.8 .7M209.4 82.1l.8 .8M209.8 93.9h.1M209.8 93h.1M209.8 81.8h.1M209.8 92.5v.5M209.8 93.9v.3M209.8 81.8l-.4 .3M210.2 84.3h.1M210.2 82.9h.1M210.2 84.3l-.8 .7M210.2 82.9l-.8 .7"/>
<path d="M243.6 94.2h.1M243.6 97.8h.1M243.6 94.2l.3 .4M243.6 97.8l.3 .3M243.9 94.6h.1M243.9 98.1h.1M244.7 93.9h.1M244.7 97.4h.1M244.7 93.9l.7 .7M244.7 93.9l-.8 .7M244.7 97.4l.7 .7M244.7 97.4l-.8 .7"/>
<path d="M245.4 94.6h.1M245.4 98.1h.1M246.1 93.9h.1M246.1 97.4h.1M246.1 93.9l.7 .7M246.1 93.9l-.7 .7M246.1 97.4l.7 .7M246.1 97.4l-.7 .7M246.8 94.6h.1M246.8 98.1h.1M247.1 94.2l-.3 .4M247.1 97.8l-.3 .3"/>
<path d="M257.8 83.6h8.9v16h-8.9zM152.5 102.4h.1M152.5 103.8h.1M152.5 102.4l.8 .7M152.5 103.8l.8 .7M152.9 104.9h.1M152.9 101.3l.4 .4M153.3 101.7h.1M153.3 103.1h.1M153.3 104.5h.1M153.3 101.7l-.8 .7M153.3 103.1l-.8 .7"/>
<path d="M153.3 104.5l-.4 .4M144 138.7h.1M144 138.7l.4 .3M144.4 139h.1M145.1 138.3h.1M145.1 138.3l.7 .7M145.1 138.3l-.7 .7M145.8 139h.1M146.5 138.3h.1M146.5 138.3l.7 .7M146.5 138.3l-.7 .7M147.2 139h.1"/>
<path d="M147.6 138.7l-.4 .3M158.2 138.7h14.3v8.9h-14.3zM60.5 154.7h12.4v12.4h-12.4zM60.5 156.5h.1M60.5 154.7v1.8M133.3 144h.6M133.3 145.8h.6M133.9 145.6h.1M133.9 144h.1M133.9 147.4h.1M133.9 145.8h.1M133.9 142.4v5"/>
<path d="M134.8 144h.1M134.8 145.6h.1M134.8 145.8h.1M134.8 147.4h.1M134.8 144h.3M134.8 142.4v5M134.8 145.8h.3M144 144h.1M144 145.8h.1M144 144l.4 .4M144 145.8l.4 .4M144.4 144.4h.1"/>
<path d="M144.4 146.2h.1M145.1 143.7h.1M145.1 145.4h.1M145.1 143.7l.7 .7M145.1 143.7l-.7 .7M145.1 145.4l.7 .8M145.1 145.4l-.7 .8M145.8 144.4h.1M145.8 146.2h.1M146.5 143.7h.1M146.5 145.4h.1M146.5 143.7l.7 .7"/>
<path d="M146.5 143.7l-.7 .7M146.5 145.4l.7 .8M146.5 145.4l-.7 .8M147.2 144.4h.1M147.2 146.2h.1M147.6 144l-.4 .4M147.6 145.8l-.4 .4M178 150.6h3.2M178 149.7h3.2M179.6 149.7h.1M179.6 150.6h.1M179.6 149.4v.3"/>
<path d="M179.6 150.6v.5M181.2 150.6h.1M181.2 149.7h.1M187 143.7h.1M187 143.7l-.3 .3M187 143.7l.8 .7M187.8 144.4h.1M188.5 143.7h.1M188.5 143.7l-.7 .7M188.5 143.7l.7 .7M189.2 144.4h.1M189.9 143.7h.1"/>
<path d="M189.9 143.7l-.7 .7M189.9 143.7l.3 .3M190.2 144h.1M220.5 142.2h3.5v8.9h-3.5zM50 166.6h3.2M50 165.7h3.2M51.6 165.7h.1M51.6 166.6h.1M51.6 165.4v.3M51.6 166.6v.5M53.2 166.6h.1M53.2 165.7h.1"/>
<path d="M106.7 170.7h3.5v8.9h-3.5zM138.3 179.6h.1M138.3 178.2h.1M138.3 179.6l.7 .7M138.3 178.2l.7 .7M138.7 177.8h.1M138.7 177.8l-.4 .4M139 178.9h.1M139 178.9l-.7 .7M147.6 174.2h.5M148.1 172.6h.1M148.1 174.2h.1"/>
<path d="M148.1 172.6v3.2M149 174.2h.1M149 172.6h.1M149 174.2h.4M149 172.6v3.2M186.3 179.6h.1M186.3 178.2h.1M186.3 179.6l.7 .7M186.3 178.2l.7 .7M186.7 177.8h.1M186.7 177.8l-.4 .4M187 178.9h.1"/>
<path d="M187 178.9l-.7 .7M137.1 189.7h3.2M137.1 188.8h3.2M138.3 181h.1M138.3 181l.4 .4M138.7 188.8h.1M138.7 189.7h.1M138.7 188.5v.3M138.7 189.7v.5M139 180.3h.1M139 180.3l-.7 .7M140.3 189.7h.1"/>
<path d="M140.3 188.8h.1M144.2 189.7h.1M144.2 188.8h.1M144.2 189.7h3.2M144.2 188.8h3.2M145.8 188.8h.1M145.8 189.7h.1M145.8 188.5v.3M145.8 189.7v.5M186.3 191.7h.1M186.3 190.2h.1M186.3 188.8h.1"/>
<path d="M186.3 181h.1M186.3 191.7l.4 .3M186.3 190.2l.7 .8M186.3 188.8l.7 .7M186.3 181l.4 .4M186.7 188.5h.1M186.7 188.5l-.4 .3M187 191h.1M187 189.5h.1M187 180.3h.1M187 191l-.7 .7M187 189.5l-.7 .7"/>
<path d="M187 180.3l-.7 .7"/>
</g>
<g fill="none" stroke="#804000" stroke-width=".16">
<path d="M95.4 59.9l1.1 1.1M96.5 59.9l-1.1 1.1M95.4 69.8h.1M95.4 61h.1M95.4 62.7h.1M95.4 71.5h.1M95.4 68.7l1.1 1.1M95.4 61.7l1.1 1M95.4 70.5l1.1 1M96.5 69.8h.1M96.5 61h.1M96.5 62.7h.1"/>
<path d="M96.5 71.5h.1M96.5 68.7l-1.1 1.1M96.5 61.7l-1.1 1M96.5 70.5l-1.1 1M95.4 82.5h.1M95.4 84.2h.1M95.4 99.1l1.1 1M95.4 81.4l1.1 1.1M95.4 83.2l1.1 1M96.5 82.5h.1M96.5 84.2h.1M96.5 99.1l-1.1 1"/>
<path d="M96.5 81.4l-1.1 1.1M96.5 83.2l-1.1 1M146.9 94.8h.1M146.9 96.6h.1M146.9 93.8l1.1 1M146.9 95.5l1.1 1.1M148 94.8h.1M148 96.6h.1M148 93.8l-1.1 1M148 95.5l-1.1 1.1M182.6 87.8h.1M182.6 86.7l1 1.1"/>
<path d="M183.6 87.8h.1M183.6 86.7l-1 1.1M184.3 87.8h.1M184.3 86.7l1.1 1.1M185.4 87.8h.1M185.4 86.7l-1.1 1.1M252.1 93.1h.1M252.1 92l1 1.1M253.1 93.1h.1M253.1 92l-1 1.1M95.4 100.1h.1M96.5 100.1h.1"/>
<path d="M155.8 142.8h.1M156.1 141.7l1.1 1.1M157.2 142.8h.1M157.2 141.7l-1.4 1.1M54.5 162.2h.1M54.5 161.1l1.1 1.1M55.6 162.2h.1M55.6 161.1l-1.1 1.1"/>
</g>
<path d="M157.7 139.9l.5 .6-.5 .5z" fill="#f00" stroke="#f00" stroke-width=".17"/>
<text font-size="4.8" fill="#00f" x="19.6" y="19.5">ETH_RMII/USB/AUDIO</text>
<text font-size="3.5" x="272" y="173.6">W</text>
<text font-size="2.8" x="228.5" y="191.3">INGENIC SEMICONDUCTOR CO.,LTD</text>
<g font-size="2.3" fill="#008000">
<text x="49.8" y="29.2">ETH_RMII</text>
<text x="97.8" y="130.6">AUDIO</text>
<text x="8.9" y="132.3">USB2.0_HOST</text>
<text x="163.6" y="134">SPK</text>
<text x="99.6" y="159">MIC</text>
</g>
<text font-size="1.8" fill="#00f" x="188.5" y="188.2">NC</text>
<g font-size="1.6">
<text x="23.1" y="34.9">VCC_3V3</text>
<text x="47.7" y="34.9">AVDD_PHY</text>
<text x="120.6" y="34.9">AVDD_PHY</text>
<text x="275.6" y="33.1">VCC_3V3</text>
<text x="90.7" y="38.4">VCC_3V3</text>
<text x="111.7" y="48.5" transform="rotate(-90 111.7 48.5)">13</text>
<text x="122.3" y="48.5" transform="rotate(-90 122.3 48.5)">31</text>
<text x="133" y="48.5" transform="rotate(-90 133 48.5)">28</text>
<text x="48.4" y="59.2">4</text>
<text x="48.4" y="57.4">4</text>
<text x="51.9" y="59.2">GMAC_MDC</text>
<text x="51.9" y="57.4">GMAC_MDIO</text>
<text x="98.3" y="56.5">23</text>
<text x="98.3" y="58.3">22</text>
<text x="143.5" y="58.3">30</text>
<text x="172.1" y="58.3">1</text>
<text x="195.1" y="58.3">16</text>
<text x="48.4" y="64.6">4</text>
<text x="51.9" y="64.6">GMAC_RXD1</text>
<text x="98.3" y="60.1">15</text>
<text x="98.3" y="61.9">16</text>
<text x="98.3" y="63.6">17</text>
<text x="98.3" y="65.4">18</text>
<text x="143.5" y="61.9">29</text>
<text x="172.1" y="61.9">2</text>
<text x="172.1" y="65.4">3</text>
<text x="195.1" y="65.4">14</text>
<text x="195.1" y="61.9">15</text>
<text x="46.6" y="68.1">4</text>
<text x="48.4" y="66.3">4</text>
<text x="50.1" y="68.1">GMAC_CRS_DV</text>
<text x="51.9" y="66.3">GMAC_RXD0</text>
<text x="98.3" y="69">14</text>
<text x="98.3" y="70.7">21</text>
<text x="98.3" y="67.2">19</text>
<text x="172.1" y="69">5</text>
<text x="195.1" y="69">13</text>
<text x="46.4" y="75.2">4</text>
<text x="48.2" y="77">4</text>
<text x="50" y="75.2">GMAC_CLKOUT</text>
<text x="51.7" y="77">GMAC_TXEN</text>
<text x="98.3" y="74.3">10</text>
<text x="99.2" y="76.1">5</text>
<text x="99.2" y="77.9">9</text>
<text x="143.5" y="76.1">27</text>
<text x="172.1" y="72.5">6</text>
<text x="172.1" y="76.1">7</text>
<text x="195.1" y="76.1">10</text>
<text x="195.1" y="72.5">11</text>
<text x="48.2" y="78.8">4</text>
<text x="48.2" y="80.6">4</text>
<text x="51.7" y="78.8">GMAC_TXD0</text>
<text x="51.7" y="80.6">GMAC_TXD1</text>
<text x="99.2" y="79.6">8</text>
<text x="99.2" y="81.4">7</text>
<text x="99.2" y="83.2">6</text>
<text x="143.5" y="79.6">26</text>
<text x="172.1" y="79.6">8</text>
<text x="182.8" y="83.9" transform="rotate(-90 182.8 83.9)">4</text>
<text x="195.1" y="79.6">9</text>
<text x="62.1" y="89.3">VCC_3V3</text>
<text x="98.3" y="86.8">20</text>
<text x="99.2" y="85">4</text>
<text x="143.5" y="88.5">11</text>
<text x="184.6" y="84.8" transform="rotate(-90 184.6 84.8)">12</text>
<text x="255.7" y="86.8">2</text>
<text x="255.7" y="88.5">3</text>
<text x="255.7" y="85">1</text>
<text x="268" y="86.8">10</text>
<text x="46.4" y="93">4</text>
<text x="50" y="93">GMAC_RST_N</text>
<text x="98.3" y="92.1">32</text>
<text x="99.2" y="95.6">2</text>
<text x="143.5" y="90.3">12</text>
<text x="143.5" y="93.9">1</text>
<text x="143.5" y="95.6">24</text>
<text x="255.7" y="90.3">4</text>
<text x="255.7" y="92.1">5</text>
<text x="255.7" y="93.9">6</text>
<text x="255.7" y="95.6">7</text>
<text x="268" y="90.3">9</text>
<text x="99.2" y="99.2">3</text>
<text x="143.5" y="99.2">25</text>
<text x="255.7" y="97.4">8</text>
<text x="120.5" y="106.2" transform="rotate(-90 120.5 106.2)">33</text>
<text x="196" y="134.4">VCC_5V</text>
<text x="101.5" y="141">4</text>
<text x="105.1" y="141">SPEAK_EN</text>
<text x="156.1" y="140.1">1</text>
<text x="156.1" y="141.9">2</text>
<text x="156.1" y="143.6">3</text>
<text x="173.7" y="143.6">6</text>
<text x="173.7" y="141.9">7</text>
<text x="173.7" y="140.1">8</text>
<text x="218.4" y="143.6">1</text>
<text x="103.3" y="146.3">4</text>
<text x="106.9" y="146.3">HPOUT</text>
<text x="156.1" y="145.4">4</text>
<text x="173.7" y="145.4">5</text>
<text x="218.4" y="145.4">2</text>
<text x="218.4" y="147.2">3</text>
<text x="218.4" y="149">4</text>
<text x="7.5" y="158.8">4</text>
<text x="7.5" y="160.6">4</text>
<text x="11" y="158.8">USB_DM0</text>
<text x="11" y="160.6">USB_DP0</text>
<text x="11.6" y="156.8">VCC_5V</text>
<text x="58.3" y="156.1">1</text>
<text x="58.3" y="157.9">2</text>
<text x="58.3" y="159.6">3</text>
<text x="58.3" y="161.4">4</text>
<text x="74.2" y="156.1">6</text>
<text x="74.2" y="157.9">7</text>
<text x="74.2" y="159.6">8</text>
<text x="74.2" y="161.4">9</text>
<text x="58.3" y="163.2">5</text>
<text x="74.2" y="163.2">10</text>
<text x="74.2" y="165">11</text>
<text x="111.5" y="172.1">1</text>
<text x="111.5" y="173.9">2</text>
<text x="183.1" y="173.5">VCC_3V3</text>
<text x="111.5" y="175.7">3</text>
<text x="111.5" y="177.4">4</text>
<text x="171.1" y="174.8">MICP</text>
<text x="177.8" y="174.8">4</text>
<text x="227.6" y="193.5">Title</text>
<text x="234.7" y="195.2">RD_T31_SNIPE_M</text>
<text x="229.4" y="200.6">A3</text>
<text x="234.7" y="198.8">Page Name</text>
<text x="234.7" y="200.6">ETH/USB/AUDIO</text>
<text x="286.3" y="198.8">Rev</text>
<text x="288.1" y="200.6">1.0</text>
<text x="227.6" y="204.1">Date:</text>
<text x="236.9" y="204.1">Thursday, September 05, 2019</text>
<text x="263.1" y="204.1">Sheet</text>
<text x="272.1" y="204.1">7</text>
<text x="277.4" y="204.1">of</text>
<text x="282.7" y="204.1">9</text>
</g>
<g font-size="1.6" fill="#000080">
<text x="33.8" y="36.1">FB11</text>
<text x="263.2" y="38.8">R44</text>
<text x="263.2" y="40.6">R45</text>
<text x="272.1" y="38.8">10K</text>
<text x="272.1" y="40.6">10K</text>
<text x="30.2" y="42.3">1000ohm/250mA</text>
<text x="49.8" y="42.3">C84</text>
<text x="49.8" y="45.9">10uF</text>
<text x="56.9" y="42.3">C85</text>
<text x="56.9" y="45.9">100nF</text>
<text x="94.2" y="47.7">R49</text>
<text x="103.1" y="47.7">U8</text>
<text x="136.9" y="42.3">C86</text>
<text x="136.9" y="45.9">10uF</text>
<text x="142.3" y="42.3">C87</text>
<text x="142.3" y="45.9">100nF</text>
<text x="158" y="43.9" transform="rotate(-90 158 43.9)">C88</text>
<text x="161.5" y="43.9" transform="rotate(-90 161.5 43.9)">C89 NC</text>
<text x="165.1" y="43.9" transform="rotate(-90 165.1 43.9)">C90</text>
<text x="263.2" y="44.1">R46</text>
<text x="263.2" y="45.9">R47</text>
<text x="272.1" y="47.7">10K</text>
<text x="272.1" y="44.1">10K NC</text>
<text x="272.1" y="45.9">10K</text>
<text x="94.2" y="53">10K</text>
<text x="158" y="50.9" transform="rotate(-90 158 50.9)">100nF</text>
<text x="161.5" y="50.9" transform="rotate(-90 161.5 50.9)">100nF</text>
<text x="165.1" y="50.9" transform="rotate(-90 165.1 50.9)">100nF</text>
<text x="263.2" y="49.4">R51</text>
<text x="272.1" y="49.4">10K</text>
<text x="174.3" y="54.1">U9</text>
<text x="174.3" y="56.2">FC1680C</text>
<text x="81.8" y="63.7">R52</text>
<text x="81.8" y="65.4">R50</text>
<text x="88.9" y="63.7">33R</text>
<text x="88.9" y="65.4">33R</text>
<text x="88.9" y="67.2">33R FX</text>
<text x="209.8" y="81.4">R54</text>
<text x="257.8" y="81.8">CON8 1.25mm LT</text>
<text x="72.9" y="88.6">R55</text>
<text x="80" y="88.6">10K</text>
<text x="209.8" y="86.8">75R/1%-0603</text>
<text x="83.6" y="95.7">C92</text>
<text x="209.8" y="92.1">C91</text>
<text x="209.8" y="95.7">1nF/2KV-1206</text>
<text x="240" y="93.9">R56</text>
<text x="247.2" y="93.9">300R</text>
<text x="83.6" y="99.2">100nF</text>
<text x="152.9" y="101">R58</text>
<text x="240" y="97.5">R57</text>
<text x="247.2" y="97.5">300R</text>
<text x="257.8" y="101.5">J4</text>
<text x="129.8" y="106.3">IP101GR</text>
<text x="152.9" y="106.3">6.19K/1%</text>
<text x="158.3" y="137.5">U10</text>
<text x="129.8" y="143.7">C93</text>
<text x="135.1" y="143.7">3.3nF</text>
<text x="140.5" y="143.7">R61</text>
<text x="140.5" y="138.3">R59</text>
<text x="147.6" y="143.7">68K/1%</text>
<text x="147.6" y="138.3">10K</text>
<text x="183.1" y="143.7">R74</text>
<text x="192" y="143.7">0R-0603</text>
<text x="221.4" y="141">J5</text>
<text x="129.8" y="145.5">C94</text>
<text x="135.1" y="145.5">3.3nF</text>
<text x="140.5" y="145.5">R62</text>
<text x="147.6" y="145.5">68K/1%</text>
<text x="179.6" y="149">C95</text>
<text x="61.7" y="153.6">J9</text>
<text x="158.3" y="150.1">CS8302M</text>
<text x="179.6" y="152.6">10uF</text>
<text x="215.2" y="154.3">CON2 1.25mm LT</text>
<text x="51.3" y="165.7" transform="rotate(-90 51.3 165.7)">C102</text>
<text x="51.3" y="170.9" transform="rotate(-90 51.3 170.9)">10uF</text>
<text x="60.5" y="168.6">MICRO USB</text>
<text x="106.7" y="168.6">J7</text>
<text x="144" y="173.9">C97</text>
<text x="149.4" y="173.9">100nF</text>
<text x="138.7" y="177.5">R65</text>
<text x="188.5" y="179.2">R69</text>
<text x="101.4" y="181">CON2 1.25mm LT</text>
<text x="138.7" y="182.8">2.2K</text>
<text x="188.5" y="181">2.2K</text>
<text x="138.7" y="188.1">C99</text>
<text x="138.7" y="191.7">100nF</text>
<text x="145.8" y="188.1">C98</text>
<text x="145.8" y="191.7">4.7uF</text>
<text x="188.5" y="189.9">R70</text>
<text x="188.5" y="191.7">10K</text>
</g>
<g font-size="1.6" fill="#f00">
<text x="256.4" y="38.8">MII</text>
<text x="256.4" y="40.5">LED</text>
<text x="256.4" y="45.9">FX</text>
<text x="256.4" y="47.6">LINK/ACTR48</text>
<text x="256.4" y="49.4">SPEED</text>
<text x="69.7" y="56.4">GMAC_MDIO</text>
<text x="69.7" y="58.2">GMAC_MDC</text>
<text x="201.3" y="58.3">TX+</text>
<text x="69.7" y="65.3">GMAC_RXD0</text>
<text x="69.7" y="63.5">GMAC_RXD1</text>
<text x="201.3" y="65.4">TX-</text>
<text x="69.7" y="67.1">GMAC_CRS_DVR53</text>
<text x="69.7" y="74.2">GMAC_CLKOUT</text>
<text x="69.7" y="76">GMAC_TXEN</text>
<text x="69.7" y="77.8">GMAC_TXD0</text>
<text x="201.3" y="72.5">RX+</text>
<text x="69.7" y="79.5">GMAC_TXD1</text>
<text x="201.3" y="79.7">RX-</text>
<text x="92.8" y="85">MII</text>
<text x="92.8" y="86.8">LED</text>
<text x="151.5" y="88.5">LINK/ACT</text>
<text x="231.5" y="85">TX+</text>
<text x="231.5" y="86.8">TX-</text>
<text x="231.5" y="88.5">RX+</text>
<text x="69.7" y="92">GMAC_RST_N</text>
<text x="151.5" y="90.3">SPEED</text>
<text x="231.5" y="90.3">RX-</text>
<text x="231.5" y="93.9">SPEED</text>
<text x="231.5" y="97.4">LINK/ACT</text>
<text x="121.3" y="140">SPEAK_EN</text>
<text x="121.3" y="145.4">HPOUT</text>
<text x="27" y="157.8">USB_DM0</text>
<text x="27" y="159.6">USB_DP0</text>
<text x="156.8" y="173.9">MICP</text>
</g>
<g font-size="1.6" fill="#004080">
<text x="102.2" y="57.6">MDIO</text>
<text x="102.2" y="59.4">MDC</text>
<text x="112.8" y="56.7" transform="rotate(-90 112.8 56.7)">VDD_IO</text>
<text x="123.4" y="56.9" transform="rotate(-90 123.4 56.9)">AVDD33</text>
<text x="134.1" y="57.6" transform="rotate(-90 134.1 57.6)">REGOUT</text>
<text x="135.5" y="59.4">MDI_TP</text>
<text x="175.1" y="59.4">TD+/RD+</text>
<text x="186.3" y="59.4">TX+/RX+</text>
<text x="102.2" y="61.2">RXD3</text>
<text x="102.2" y="62.9">RXD2</text>
<text x="102.2" y="64.7">RXD1</text>
<text x="135.4" y="62.9">MDI_TN</text>
<text x="175.1" y="62.9">CT1</text>
<text x="189.9" y="62.9">CT4</text>
<text x="102.2" y="70.1">RXCLK/50M_CLKO</text>
<text x="102.2" y="66.5">RXD0</text>
<text x="102.2" y="71.8">RXER/INTR_32</text>
<text x="102.2" y="68.3">RXDV/CRS_DV/FX_HEN</text>
<text x="175.1" y="66.5">TD-/RD-</text>
<text x="175.1" y="70.1">CT</text>
<text x="187.2" y="66.5">TX-/RX-</text>
<text x="189.5" y="70.1">MCT</text>
<text x="102.2" y="75.4">TXCLK/50M_CLKI</text>
<text x="102.2" y="77.2">TXEN</text>
<text x="135.3" y="77.2">MDI_RP</text>
<text x="175.1" y="73.6">RD+/TD+</text>
<text x="175.1" y="77.2">CT2</text>
<text x="186.3" y="73.6">RX+/TX+</text>
<text x="189.9" y="77.2">CT3</text>
<text x="102.2" y="79">TXD0</text>
<text x="102.2" y="80.7">TXD1</text>
<text x="102.2" y="82.5">TXD2</text>
<text x="135.2" y="80.7">MDI_RN</text>
<text x="175.1" y="80.7">RD-/TD-</text>
<text x="183.9" y="80.9" transform="rotate(-90 183.9 80.9)">NC1</text>
<text x="185.7" y="80.9" transform="rotate(-90 185.7 80.9)">NC2</text>
<text x="187.2" y="80.7">RX-/TX-</text>
<text x="102.2" y="87.8">CRS/LEDMOD</text>
<text x="102.2" y="86.1">COL/RMII</text>
<text x="102.2" y="84.3">TXD3</text>
<text x="129.6" y="89.6">LED0/PHY_AD0</text>
<text x="258.7" y="87.8">2</text>
<text x="258.7" y="89.6">3</text>
<text x="258.7" y="86.1">1</text>
<text x="263.9" y="87.8">S2</text>
<text x="102.2" y="93.2">RESET_N</text>
<text x="129.6" y="91.4">LED3/PHY_AD3</text>
<text x="132.4" y="95">TXER/FXSD</text>
<text x="258.7" y="91.4">4</text>
<text x="258.7" y="93.2">5</text>
<text x="258.7" y="95">6</text>
<text x="263.9" y="91.4">S1</text>
<text x="102.2" y="100.3">X2</text>
<text x="102.2" y="96.7">X1</text>
<text x="134" y="96.7">TEST_ON</text>
<text x="137.8" y="100.3">ISET</text>
<text x="258.7" y="96.7">7</text>
<text x="258.7" y="98.5">8</text>
<text x="121.7" y="102.2" transform="rotate(-90 121.7 102.2)">GND_EP</text>
<text x="159.1" y="141.2">/SD</text>
<text x="159.1" y="143">NC</text>
<text x="168" y="143">GND</text>
<text x="168.8" y="141.2">VO-</text>
<text x="159.1" y="144.7">+IN</text>
<text x="159.1" y="146.5">-IN</text>
<text x="168.2" y="144.7">VDD</text>
<text x="168.4" y="146.5">VO+</text>
<text x="221.4" y="144.7">1</text>
<text x="221.4" y="146.5">2</text>
<text x="221.4" y="148.3">S1</text>
<text x="221.4" y="150.1">S2</text>
<text x="61.3" y="157.2">VBUS</text>
<text x="61.3" y="159">D-</text>
<text x="61.3" y="160.7">D+</text>
<text x="67.6" y="157.2">GND2</text>
<text x="67.6" y="159">GND3</text>
<text x="67.6" y="160.7">GND4</text>
<text x="61.3" y="162.5">ID</text>
<text x="61.3" y="164.3">GND1</text>
<text x="67.6" y="162.5">GND5</text>
<text x="67.6" y="164.3">GND6</text>
<text x="67.6" y="166.1">GND7</text>
<text x="108.5" y="173.2">1</text>
<text x="107.4" y="176.7">S1</text>
<text x="107.4" y="178.5">S2</text>
<text x="108.5" y="175">2</text>
</g>
<g font-size="1.5" fill="#00f">
<text x="236.5" y="38.6">RMII MODE</text>
<text x="236.5" y="40.4">LED MODE 2</text>
<text x="236.5" y="45.7">TP interface</text>
<text x="236.5" y="47.5">PHY Address : 00000b</text>
</g>
<text font-size="1.5" x="227.6" y="198.7">Size</text>
<g font-size="1.3">
<text x="30.8" y="1.3">5</text>
<text x="88.9" y="1.3">4</text>
<text x="146.9" y="1.3">3</text>
<text x="205" y="1.3">2</text>
<text x="263.1" y="1.3">1</text>
<text x=".4" y="28.5">D</text>
<text x="292.5" y="28.5">D</text>
<text x=".4" y="79.5">C</text>
<text x="292.5" y="79.5">C</text>
<text x=".4" y="130.6">B</text>
<text x="292.5" y="130.6">B</text>
<text x=".4" y="181.7">A</text>
<text x="292.5" y="181.7">A</text>
<text x="30.8" y="207.4">5</text>
<text x="88.9" y="207.4">4</text>
<text x="146.9" y="207.4">3</text>
<text x="205" y="207.4">2</text>
<text x="263.1" y="207.4">1</text>
</g>
</svg>
